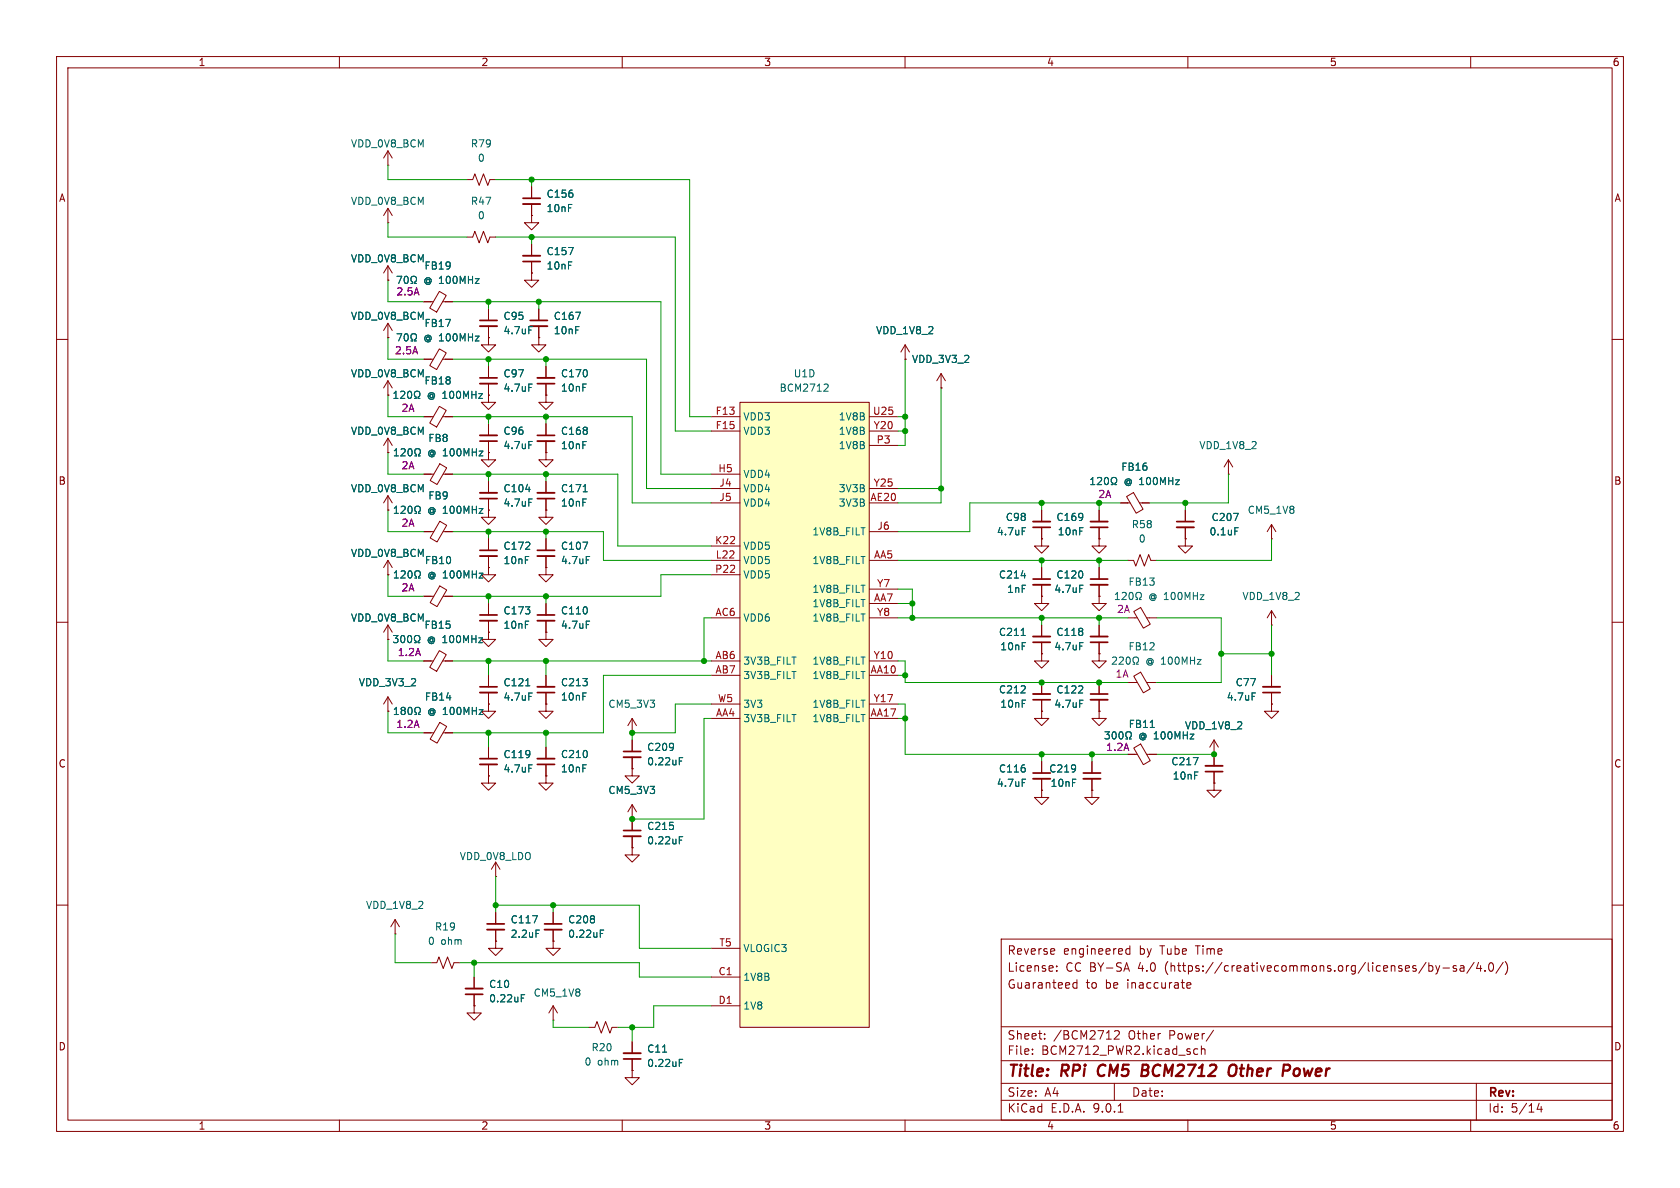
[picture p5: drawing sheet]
<svg xmlns="http://www.w3.org/2000/svg" width="297mm" height="210mm" viewBox="0 0 297 210" stroke-linecap="round" stroke-linejoin="round" font-family="sans-serif">
<g fill="none" stroke="#840000" stroke-width=".18">
<path d="M10 10h277v190h-277zM12 12h273v186h-273zM60 10v2M110 10v2M160 10v2M210 10v2M260 10v2M95.2 59.7v1.3h1.3l-1.3 1.2-1.2-1.2h1.2M95.2 59.7h.1M10 60h2M68.6 69.9h.1M68.6 67.3l-.8 1.3"/>
<path d="M68.6 67.3l.7 1.3M68.6 67.3v2.6M74.9 63.5h1.7M77.7 61.7l1.2 .7-1.7 2.9-1.2-.7zM78.3 63.5h1.7M96.5 69.9v1.2h1.3l-1.3 1.3-1.3-1.3h1.3M96.5 69.9h.1M96.5 64.8v2M96.5 67.8v2.1M96.5 74.9v2.1M96.5 78v2M285 60h2"/>
<path d="M96.5 80v1.3h1.3l-1.3 1.3-1.3-1.3h1.3M96.5 80h.1M96.5 90.2v1.2h1.3l-1.3 1.3-1.3-1.3h1.3M96.5 90.2h.1M96.5 85.1v2M96.5 88.1v2.1M10 110h2M96.5 119.4v2M285 110h2M96.5 124.5v1.2h1.3l-1.3 1.3-1.3-1.3h1.3M96.5 124.5h.1M96.5 122.4v2.1"/>
<path d="M96.5 132.1v2M96.5 135.1v2.1M10 160h2M177 166h108v32h-108zM186.4 167.8l.1 .3-.8 .1M186.8 171.6v.1M186.8 170.8v.1M190.4 173.2v1.5M190.4 173.8l-.4-.1-.3 .3v.4l.1 .2h.6M199.2 170.2l.5 1.5M199.7 167.2v1.5M199.7 167.8l-.4-.1-.3 .3v.4l.2 .2h.5"/>
<path d="M209.8 174.2l.7-.1v-.3l-.5-.1-.2 .2 .1 .7h.6M252.6 170.2v1.5M252.6 170.8l.4-.1 .3 .3v.4l-.1 .2h-.6M253.8 170.7l.4 1M254.2 171.7l-.2 .4-.2 .1M254.5 170.7l-.3 1M255.1 171.1h1.1M257.5 170.8l-.4-.1-.2 .2 .1 .2 .5 .2v.3h-.6M258.2 170.8h.5l.1 .9M258.8 171.1h-.5a.29 .29 0 0 0-.2 .3 .29 .29 0 0 0 .2 .3l.5-.1M260.6 170.1l-1.3 2M261.4 170.1l-.4 1.1h1"/>
<path d="M261.7 170.7v1M262.5 171.6v.1M263.3 170.3l.2-.1a.81 .81 0 0 1 .6 .6 .81 .81 0 0 1-.3 .8l-.1 .1a.81 .81 0 0 1-.4-1.4zM265.7 170.1l-1.2 2M266.1 170a1.72 1.72 0 0 1 0 2.3M285 160h2M60 198v2M104.1 181.6h1.1l.3-1 .8 2 .8-2 .7 2 .4-1h1M110 198v2M160 198v2M177 194.5h108M177 191.5h108"/>
<path d="M177 187.5h108M177 181.5h108M182.5 186.3v.1M182.5 185.5v.1M184.7 183.6v.1M184.7 182.8v.1M197 191.5v3M197 182.3l.6-.1 .2 .1 .1 .3-.9 1.1h.9M197.7 196.6h.8M210 198v2M211 186.1l.3 .3 .4-.1M211.7 185.5l-.4-.1-.3 .3"/>
<path d="M212.4 185.5l.2-.1 .4 .1v.9M212.4 184.9v1.5M214.5 182.1l-1.3 2M260 198v2M261 191.5v6.5M272.1 195l-.4 1.1h1M272.5 195.6v1"/>
</g>
<path d="M194.4 188.5a1.27 1.27 0 0 0 0 1.6M201.9 189.2h.7M202.6 189.2l.2 .1M202.7 188.2h-.7l-.2 2 .9-.1M202.8 189.1l-.2 .1M217.4 188.5a.69 .69 0 0 1 1.2 0 1.47 1.47 0 0 1-.6 1.7l-.6-.1a1.5 1.5 0 0 1 0-1.6zM229.5 188.9a.62 .62 0 0 0-.7 .4v.7l.2 .2h.3" fill="none" stroke="#840000" stroke-width=".4"/>
<path d="M70.2 59h.8l-.5 1.3M71.6 59.1l.1-.1a.68 .68 0 0 1 .5 .6 .68 .68 0 0 1-.5 .7l-.1-.2-.2-.3zM72.7 60.3h.3v-.3a.54 .54 0 0 1-.3-.7 .54 .54 0 0 1 .7-.2 .58 .58 0 0 1-.1 .9v.3h.3M103.1 86.9h.7" fill="none" stroke="#006464" stroke-width=".18"/>
<path d="M95 77h3M95 67.8h3M95 88.1h3M95 122.4h3M95 135.1h3" fill="none" stroke="#840000" stroke-width=".3"/>
<path d="M95 78h3M95 66.8h3M95 87.1h3M95 121.4h3M95 134.1h3" fill="none" stroke="#840000" stroke-width=".33"/>
<path d="M130.8 71.1h22.9v110.5h-22.9z" fill="#ffffc2"/>
<g fill="none" stroke="#840000" stroke-width=".18">
<path d="M68.6 39.4h.1M68.6 29.2h.1M68.6 26.7v2.5M68.6 36.8v2.6M68.6 36.8l-.8 1.3M68.6 36.8l.7 1.3M68.6 26.7l-.8 1.2M68.6 26.7l.7 1.2M82.5 31.8h1.1l.3-1.1 .8 2.1 .8-2.1 .7 2.1 .4-1h1M94 38.1v1.3h1.2l-1.2 1.2-1.3-1.2h1.3M94 38.1h.1M94 33v2.1"/>
<path d="M94 36.1v2M68.6 49.5h.1M68.6 59.7h.1M68.6 47l-.8 1.3M68.6 47l.7 1.3M68.6 47v2.5M68.6 57.2v2.5M68.6 57.2l-.8 1.2M68.6 57.2l.7 1.2M74.9 53.3h1.7M77.7 51.5l1.2 .7-1.7 3-1.2-.7zM78.3 53.3h1.7"/>
<path d="M82.5 41.9h1.1l.3-1 .8 2 .8-2 .7 2 .4-1h1M86.4 59.7v1.3h1.2l-1.2 1.2-1.3-1.2h1.3M86.4 59.7h.1M86.4 54.6v2M86.4 57.7v2M94 48.3v1.2h1.2l-1.2 1.3-1.3-1.3h1.3M94 48.3h.1M94 43.2v2M94 46.2v2.1M95.2 59.7h.1M95.2 54.6v2M95.2 57.7v2"/>
<path d="M68.6 69.9h.1M68.6 77.5v2.5M68.6 77.5l-.8 1.2M68.6 77.5l.7 1.2M74.9 73.7h1.7M74.9 63.5h1.3M77.7 71.8l1.2 .7-1.7 3-1.2-.7zM78.3 73.7h1.7M78.7 63.5h1.3M86.4 69.9v1.2h1.2l-1.2 1.3-1.3-1.3h1.3M86.4 69.9h.1M86.4 64.8v2"/>
<path d="M86.4 67.8v2.1M86.4 74.9v2.1M86.4 78v2M96.5 69.9h.1M96.5 64.8v2M96.5 67.8v2.1M96.5 74.9v2.1M96.5 78v2M125.7 73.7h5.1M125.7 76.2h5.1M130.8 71.1h22.9v110.5h-22.9zM153.7 73.7h5"/>
<path d="M153.7 76.2h5M153.7 78.7h5M160 63.5h.1M160 61l-.7 1.2M160 61l.8 1.2M160 61v2.5M166.4 68.6h.1M166.4 66l-.8 1.3M166.4 66l.7 1.3M166.4 66v2.6M68.6 90.2h.1M68.6 80h.1"/>
<path d="M68.6 87.6v2.6M68.6 99.1v2.5M68.6 99.1l-.8 1.2M68.6 99.1l.7 1.2M68.6 87.6l-.8 1.3M68.6 87.6l.7 1.3M74.9 83.8h1.8M74.9 94h1.8M77.7 92.2l1.3 .7-1.7 2.9-1.3-.7zM77.7 82l1.3 .7-1.7 2.9-1.3-.7zM78.4 83.8h1.6M78.4 94h1.6"/>
<path d="M86.4 90.2v1.2h1.2l-1.2 1.3-1.3-1.3h1.3M86.4 90.2h.1M86.4 80v1.3h1.2l-1.2 1.3-1.3-1.3h1.3M86.4 80h.1M86.4 85.1v2M86.4 88.1v2.1M86.4 95.3v2M86.4 98.3v2M96.5 80h.1M96.5 90.2h.1M96.5 85.1v2M96.5 88.1v2.1"/>
<path d="M96.5 95.3v2M96.5 98.3v2M125.7 83.8h5.1M125.7 86.4h5.1M125.7 88.9h5.1M125.7 96.5h5.1M125.7 99.1h5.1M153.7 86.4h5M153.7 88.9h5M153.7 99.1h5M153.7 94h5M184.1 95.3v1.2h-1.2l1.2 1.3 1.3-1.3h-1.3"/>
<path d="M184.1 95.3h.1M184.1 90.2v2M184.1 93.2v2.1M194.3 95.3v1.2h-1.3l1.3 1.3 1.3-1.3h-1.3M194.3 95.3h.1M194.3 90.2v2M194.3 93.2v2.1M198.1 88.9h1.7M199.2 87.8l1.2-.7 1.7 2.9-1.2 .7zM199.4 99.1h1l.4 1 .7-2.1 .8 2.1 .8-2.1 .4 1.1h1M201.4 88.9h1.8M209.5 95.3v1.2h-1.2l1.2 1.3 1.3-1.3h-1.3"/>
<path d="M209.5 95.3h.1M209.5 90.2v2M209.5 93.2v2.1M217.2 83.8h.1M217.2 81.3l.7 1.3M217.2 81.3l-.8 1.3M217.2 81.3v2.5M224.8 95.3h.1M224.8 92.7l.8 1.3M224.8 92.7l-.8 1.3M224.8 92.7v2.6M68.6 101.6h.1"/>
<path d="M68.6 113h.1M68.6 110.5v2.5M68.6 110.5l-.8 1.3M68.6 110.5l.7 1.3M74.9 116.8h1.7M74.9 105.4h1.8M77.7 115l1.2 .7-1.7 3-1.2-.7zM77.7 103.6l1.3 .7-1.7 2.9-1.3-.7zM78.3 116.8h1.7M78.4 105.4h1.6M86.4 100.3v1.3h1.2l-1.2 1.3-1.3-1.3h1.3M86.4 100.3h.1"/>
<path d="M86.4 111.8v1.2h1.2l-1.2 1.3-1.3-1.3h1.3M86.4 111.8h.1M86.4 106.7v2M86.4 109.7v2.1M86.4 119.4v2M96.5 111.8v1.2h1.3l-1.3 1.3-1.3-1.3h1.3M96.5 111.8h.1M96.5 100.3v1.3h1.3l-1.3 1.3-1.3-1.3h1.3M96.5 100.3h.1M96.5 106.7v2M96.5 109.7v2.1M96.5 119.4v2"/>
<path d="M125.7 101.6h5.1M125.7 109.2h5.1M125.7 116.8h5.1M125.7 119.4h5.1M153.7 109.2h5M153.7 116.8h5M153.7 119.4h5M153.7 104.1h5M153.7 106.7h5M184.1 115.6v1.2h-1.2l1.2 1.3 1.3-1.3h-1.3M184.1 115.6h.1M184.1 105.4v1.3h-1.2l1.2 1.3 1.3-1.3h-1.3"/>
<path d="M184.1 105.4h.1M184.1 100.3v2.1M184.1 103.4v2M184.1 110.5v2M184.1 113.5v2.1M194.3 105.4v1.3h-1.3l1.3 1.3 1.3-1.3h-1.3M194.3 105.4h.1M194.3 115.6v1.2h-1.3l1.3 1.3 1.3-1.3h-1.3M194.3 115.6h.1M194.3 100.3v2.1M194.3 103.4v2M194.3 110.5v2"/>
<path d="M194.3 113.5v2.1M199.4 109.2h1.6M200.4 108.1l1.3-.7 1.7 2.9-1.3 .7zM200.4 119.5l1.3-.7 1.7 3-1.3 .7zM202.7 109.2h1.8M224.8 110.5h.1M224.8 108v2.5M224.8 119.4v2M224.8 108l.8 1.2M224.8 108l-.8 1.2M68.6 125.7h.1M68.6 123.2v2.5"/>
<path d="M68.6 123.2l-.8 1.3M68.6 123.2l.7 1.3M74.9 129.5h1.8M77.7 127.7l1.3 .7-1.7 3-1.3-.7zM78.4 129.5h1.6M86.4 137.2v1.2h1.2l-1.2 1.3-1.3-1.3h1.3M86.4 137.2h.1M86.4 124.5v1.2h1.2l-1.2 1.3-1.3-1.3h1.3M86.4 124.5h.1M86.4 122.4v2.1M86.4 132.1v2M86.4 135.1v2.1"/>
<path d="M96.5 137.2v1.2h1.3l-1.3 1.3-1.3-1.3h1.3M96.5 137.2h.1M96.5 124.5h.1M96.5 122.4v2.1M96.5 132.1v2M96.5 135.1v2.1M111.8 129.5h.1M111.8 135.9v1.3h1.2l-1.2 1.2-1.3-1.2h1.3M111.8 135.9h.1M111.8 127l-.8 1.3M111.8 127l.7 1.3M111.8 127v2.5"/>
<path d="M111.8 130.8v2M111.8 133.9v2M125.7 124.5h5.1M125.7 127h5.1M153.7 124.5h5M153.7 127h5M184.1 125.7v1.3h-1.2l1.2 1.3 1.3-1.3h-1.3M184.1 125.7h.1M184.1 139.7v1.3h-1.2l1.2 1.2 1.3-1.2h-1.3M184.1 139.7h.1M184.1 120.7v2M184.1 123.7v2"/>
<path d="M184.1 134.6v2.1M184.1 137.7v2M193 139.7v1.3h-1.2l1.2 1.2 1.3-1.2h-1.3M193 139.7h.1M193 134.6v2.1M193 137.7v2M194.3 125.7v1.3h-1.3l1.3 1.3 1.3-1.3h-1.3M194.3 125.7h.1M194.3 120.7v2M194.3 123.7v2M199.4 120.7h1.6M199.4 133.4h1.6"/>
<path d="M200.4 132.2l1.3-.7 1.7 3-1.3 .7zM202.7 120.7h1.8M202.7 133.4h1.8M214.6 138.4v1.3h-1.2l1.2 1.3 1.3-1.3h-1.3M214.6 138.4h.1M214.6 133.4h.1M214.6 130.8v4.6M214.6 136.4v2M214.6 130.8l.8 1.3M214.6 130.8l-.7 1.3M224.8 124.5v1.2h-1.3l1.3 1.3 1.3-1.3h-1.3M224.8 124.5h.1"/>
<path d="M224.8 122.4v2.1M87.6 154.9h.1M87.6 152.4l-.7 1.3M87.6 152.4l.8 1.3M87.6 152.4v2.5M111.8 144.8h.1M111.8 149.9v1.2h1.2l-1.2 1.3-1.3-1.3h1.3M111.8 149.9h.1M111.8 142.2v4.6M111.8 147.8v2.1M111.8 142.2l-.8 1.3M111.8 142.2l.7 1.3"/>
<path d="M69.8 165.1h.1M69.8 162.6l-.7 1.2M69.8 162.6l.8 1.2M69.8 162.6v2.5M76.2 170.2h1l.4-1 .8 2 .7-2 .8 2 .4-1h1M83.8 177.8v1.3h1.3l-1.3 1.2-1.3-1.2h1.3M83.8 177.8h.1M83.8 172.7v2.1M83.8 175.8v2M87.6 166.4v1.2h1.3l-1.3 1.3-1.2-1.3h1.2M87.6 166.4h.1M87.6 161.3v2"/>
<path d="M87.6 164.3v2.1M97.8 166.4v1.2h1.3l-1.3 1.3-1.3-1.3h1.3M97.8 166.4h.1M97.8 161.3v2M97.8 164.3v2.1M97.8 177.8v2.5M97.8 177.8l-.8 1.3M97.8 177.8l.8 1.3M125.7 167.6h5.1M125.7 172.7h5.1M125.7 177.8h5.1M97.8 180.3h.1"/>
<path d="M111.8 189.2v1.3h1.2l-1.2 1.3-1.3-1.3h1.3M111.8 189.2h.1M111.8 184.2v2M111.8 187.2v2"/>
</g>
<g fill="none" stroke="#006464" stroke-width=".18">
<path d="M70.2 48.8h.8l-.5 1.3M70.2 59h.8l-.5 1.3M71.6 49l.1-.2a.68 .68 0 0 1 .5 .7 .68 .68 0 0 1-.5 .6l-.1-.1-.2-.4zM71.6 59.1l.1-.1a.68 .68 0 0 1 .5 .6 .68 .68 0 0 1-.5 .7l-.1-.2-.2-.3zM72.7 50.1h.3v-.2a.54 .54 0 0 1-.3-.8 .54 .54 0 0 1 .7-.2 .58 .58 0 0 1-.1 1v.2h.3M93.5 57.7h.6M100.5 43.8h.8l-.5 1.2M101.8 55.2h.8l-.5 1.3M69.6 70.4h.8M69.6 69.5l.4-.3v1.2M69.7 79.7l.4-.4v1.3M70.8 69.3l.5-.1 .3 .3-.8 .9h.8"/>
<path d="M70.9 79.4l.5-.1 .2 .4-.7 .9h.7M72.2 69.3l.2-.1a.68 .68 0 0 1 .4 .6 .68 .68 0 0 1-.4 .6l-.2-.1-.2-.4zM72.2 79.4l.2-.1a.68 .68 0 0 1 .5 .7 .68 .68 0 0 1-.5 .6l-.2-.1-.1-.4zM72.7 60.3h.3v-.3a.54 .54 0 0 1-.3-.7 .54 .54 0 0 1 .7-.2 .58 .58 0 0 1-.1 .9v.3h.3M73.3 70.4h.3v-.2a.54 .54 0 0 1-.3-.8 .54 .54 0 0 1 .7-.2 .58 .58 0 0 1-.1 1v.2h.3M93.5 67.9h.6M93.5 78h.6M145.9 67.9l.4 .1 .1 .3-.8 .9h.8M69.7 90.7h.7M69.7 89.8l.4-.3v1.2M69.7 80.6h.7M70.9 89.6l.5-.1 .2 .3-.7 .9h.7"/>
<path d="M72.2 89.6l.2-.1a.68 .68 0 0 1 .5 .6 .68 .68 0 0 1-.5 .6l-.2-.1-.1-.3zM73.3 80.6h.3v-.3a.54 .54 0 0 1-.2-.7 .54 .54 0 0 1 .7-.2 .58 .58 0 0 1-.1 .9v.3h.3M73.3 90.7h.3v-.2a.54 .54 0 0 1-.2-.7 .54 .54 0 0 1 .7-.3 .58 .58 0 0 1-.1 1v.2h.3M92.9 86.5h.8M93.5 88.2h.6M103 95.8h.9l-.6 1.3M103.1 86.9h.7M103.6 98.4h.7M180.7 93.3h.6M192.8 85.7h.7M192.8 84.8l.4-.4v1.3M194 84.5l.5-.1 .3 .4-.8 .9h.8"/>
<path d="M195.4 84.5l.1-.1a.68 .68 0 0 1 .5 .6 .68 .68 0 0 1-.5 .7 .84 .84 0 0 1-.1-1.2zM196.4 85.7h.4v-.3a.54 .54 0 0 1-.3-.7 .54 .54 0 0 1 .7-.2 .58 .58 0 0 1-.1 .9v.3h.3M218.1 90.7h.8l-.5 1.3M218.3 93.3h.6M69.6 112.3h.8l-.5 .5 .4 .1v.6l-.2 .1-.5-.1M69.7 101.3l.4-.4v1.3M69.7 102.2h.7M70.9 101l.5-.1 .2 .4-.7 .9h.7M71 112.5l.1-.2a.68 .68 0 0 1 .5 .7 .68 .68 0 0 1-.5 .6l-.1-.1-.2-.4zM72.2 112.5l.2-.2a.68 .68 0 0 1 .4 .7 .68 .68 0 0 1-.4 .6l-.2-.1-.2-.4zM72.2 101l.2-.1a.68 .68 0 0 1 .5 .6 .68 .68 0 0 1-.5 .7l-.2-.1-.1-.4zM73.3 113.6h.3v-.2a.54 .54 0 0 1-.3-.8 .54 .54 0 0 1 .7-.2 .58 .58 0 0 1-.1 1v.2h.3"/>
<path d="M73.3 102.2h.3v-.3a.54 .54 0 0 1-.2-.7 .54 .54 0 0 1 .7-.2 .58 .58 0 0 1-.1 .9v.3h.3M103.6 109.8h.7M180.5 112.3h.8M180.5 101.8h.8M190.9 103.5h.6M190.9 113.6h.6M196.7 116.3l.5-.2 .2 .4-.8 .9h.8M197.2 106h.7M197.2 105.1l.3-.4v1.3M197.9 116.3l.5-.2 .2 .4-.8 .9h.8M198.4 104.8l.5-.1 .2 .4-.8 .9h.8M199.3 116.2l.1-.1a.68 .68 0 0 1 .4 .7 .68 .68 0 0 1-.4 .6 .84 .84 0 0 1-.1-1.2z"/>
<path d="M199.8 104.8l.1-.1a.68 .68 0 0 1 .4 .7 .68 .68 0 0 1-.4 .6 .84 .84 0 0 1-.1-1.2zM200.3 117.4h.3v-.2a.54 .54 0 0 1-.3-.8 .54 .54 0 0 1 .8-.2 .58 .58 0 0 1-.1 1v.2h.3M200.8 106h.3v-.3a.54 .54 0 0 1-.3-.7 .54 .54 0 0 1 .8-.2 .58 .58 0 0 1-.1 .9v.3h.3M69.7 125.4l.4-.4v1.3M69.7 126.3h.7M71.2 125.6l-.3-.3 .3-.3h.2l.2 .3-.2 .3M71.2 125.6l-.3 .2 .1 .4 .2 .1 .3-.1 .1-.1v-.3l-.2-.2M71.2 125.6h.2M72.2 125.2l.2-.2a.68 .68 0 0 1 .5 .7 .68 .68 0 0 1-.5 .6l-.2-.1-.1-.4zM73.3 126.3h.3v-.2a.54 .54 0 0 1-.2-.8 .54 .54 0 0 1 .7-.2 .58 .58 0 0 1-.1 1v.2h.3M92.9 121.2h.8M93.5 135.2h.6"/>
<path d="M93.5 122.5h.6M120.1 134.5h.4M120.1 133.9h.6M180.7 137.7h.6M190.9 123.8h.6M195.3 129.4h.8l-.4 .4 .4 .2v.5l-.2 .1-.6-.1M196.7 129.5l.2-.1a.68 .68 0 0 1 .5 .6 .68 .68 0 0 1-.5 .6l-.2-.1-.1-.4zM198 129.4h.1a.68 .68 0 0 1 .5 .6 .68 .68 0 0 1-.5 .6 .84 .84 0 0 1-.1-1.2zM199.2 129.4a.58 .58 0 0 0 .1 1v.2h-.3M199.8 129.4a.58 .58 0 0 1-.1 1v.2h.3M203.4 128.6h.7M211 133.9h.8l-.5 1.3"/>
<path d="M221.4 122.5h.6M120.1 148.5h.4M120.1 147.9h.6M92.2 176.4h.4M92.2 175.8h.6M94.2 161.9h.8l-.5 1.2M94.8 164.4h.6M106.1 165h.4M106.1 164.4h.6M117.1 186h.8M120.1 187.9h.4M120.1 187.3h.6"/>
</g>
<g fill="none" stroke="#840000" stroke-width=".3">
<path d="M92.5 35.1h3M84.8 56.6h3.1M92.5 46.2h3M93.7 56.6h3.1M84.8 66.8h3.1M84.8 78h3.1M84.8 97.3h3.1M84.8 88.1h3.1M95 97.3h3M182.6 93.2h3.1M192.8 93.2h3M208 92.2h3.1"/>
<path d="M84.8 108.7h3.1M95 108.7h3M182.6 102.4h3.1M182.6 113.5h3.1M192.8 102.4h3M192.8 113.5h3M84.8 134.1h3.1M84.8 121.4h3.1M110.2 132.8h3.1M182.6 123.7h3.1M182.6 136.7h3.1M191.5 136.7h3.1"/>
<path d="M192.8 122.7h3M213.1 136.4h3.1M223.3 122.4h3M110.2 146.8h3.1M82.3 175.8h3M86.1 163.3h3.1M96.3 163.3h3M110.2 187.2h3.1"/>
</g>
<g fill="none" stroke="#840000" stroke-width=".33">
<path d="M92.5 36.1h3M84.8 57.7h3.1M92.5 45.2h3M93.7 57.7h3.1M84.8 67.8h3.1M84.8 77h3.1M84.8 98.3h3.1M84.8 87.1h3.1M95 98.3h3M182.6 92.2h3.1M192.8 92.2h3M208 93.2h3.1"/>
<path d="M84.8 109.7h3.1M95 109.7h3M182.6 103.4h3.1M182.6 112.5h3.1M192.8 103.4h3M192.8 112.5h3M84.8 135.1h3.1M84.8 122.4h3.1M110.2 133.9h3.1M182.6 122.7h3.1M182.6 137.7h3.1M191.5 137.7h3.1"/>
<path d="M192.8 123.7h3M213.1 135.4h3.1M223.3 121.4h3M110.2 147.8h3.1M82.3 174.8h3M86.1 164.3h3.1M96.3 164.3h3M110.2 186.2h3.1"/>
</g>
<g fill="none" stroke="#009600" stroke-width=".18">
<path d="M68.6 29.2v2.6h13.9M68.6 39.4v2.5h13.9M87.6 31.8h34.3v41.9h3.8M94 31.8v1.2M68.6 49.5v3.8h6.3M68.6 59.7v3.8h6.3M80 53.3h36.8v30.5h8.9M86.4 53.3v1.3M87.6 41.9h31.8v34.3h6.3M94 41.9v1.3M95.2 53.3v1.3M68.6 69.9v3.8h6.3"/>
<path d="M80 73.7h31.8v15.2h13.9M80 63.5h34.3v22.9h11.4M86.4 63.5v1.3M86.4 73.7v1.2M96.5 63.5v1.3M96.5 73.7v1.2M158.7 73.7h1.3M158.7 76.2h1.3M160 63.5v15.2h-1.3M166.4 68.6v20.3h-7.7M68.6 80v3.8h6.3M68.6 90.2v3.8h6.3"/>
<path d="M80 83.8h29.2v12.7h16.5M80 94h26.7v5.1h19M86.4 83.8v1.3M86.4 94v1.3M96.5 83.8v1.3M96.5 94v1.3M158.7 86.4h7.7M158.7 99.1h40.7M184.1 88.9v1.3M184.1 99.1v1.2M194.3 88.9v1.3M194.3 99.1v1.2"/>
<path d="M198.1 88.9h-26.7v5.1h-12.7M209.5 88.9v1.3M217.2 83.8v5.1h-14M224.8 95.3v3.8h-20.3M68.6 101.6v3.8h6.3M68.6 113v3.8h6.3M80 116.8h45.7M86.4 105.4v1.3M86.4 116.8v2.6M96.5 105.4v1.3M96.5 116.8v2.6M125.7 101.6h-8.9v3.8h-36.8"/>
<path d="M125.7 119.4h-19v10.1h-26.7M125.7 109.2h-1.2v7.6M158.7 116.8h1.3v3.9h39.4M158.7 109.2h40.7M158.7 119.4h1.3M158.7 104.1h2.6v5.1M158.7 106.7h2.6M184.1 109.2v1.3M194.3 109.2v1.3M204.5 109.2h11.4v11.5h-11.4M215.9 115.6h8.9M224.8 110.5v8.9"/>
<path d="M68.6 125.7v3.8h6.3M86.4 129.5v2.6M96.5 129.5v2.6M125.7 124.5h-6.3v5h-7.6v1.3M125.7 127h-1.2v17.8h-12.7M158.7 124.5h1.3v8.9h39.4M158.7 127h1.3M184.1 133.4v1.2M193 133.4v1.2M204.5 133.4h10.1M87.6 154.9v6.4M69.8 165.1v5.1h6.4"/>
<path d="M81.3 170.2h31.7v2.5h12.7M83.8 170.2v2.5M87.6 160h25.4v7.6h12.7M97.8 160v1.3M125.7 177.8h-10.1v3.8h-6.4M97.8 180.3v1.3h6.3M111.8 181.6v2.6"/>
</g>
<g fill="#009600" stroke="#009600" stroke-width=".18">
<circle cx="86.4" cy="53.3" r=".46"/>
<circle cx="95.2" cy="53.3" r=".46"/>
<circle cx="96.5" cy="63.5" r=".46"/>
<circle cx="96.5" cy="73.7" r=".46"/>
<circle cx="97.8" cy="160" r=".46"/>
<circle cx="111.8" cy="181.6" r=".46"/>
<circle cx="111.8" cy="144.8" r=".46"/>
<circle cx="87.6" cy="160" r=".46"/>
<circle cx="83.8" cy="170.2" r=".46"/>
<circle cx="96.5" cy="116.8" r=".46"/>
<circle cx="96.5" cy="129.5" r=".46"/>
<circle cx="124.5" cy="116.8" r=".46"/>
<circle cx="111.8" cy="129.5" r=".46"/>
<circle cx="86.4" cy="129.5" r=".46"/>
<circle cx="96.5" cy="105.4" r=".46"/>
<circle cx="96.5" cy="94" r=".46"/>
<circle cx="96.5" cy="83.8" r=".46"/>
<circle cx="94" cy="41.9" r=".46"/>
<circle cx="86.4" cy="73.7" r=".46"/>
<circle cx="86.4" cy="63.5" r=".46"/>
<circle cx="94" cy="31.8" r=".46"/>
<circle cx="86.4" cy="83.8" r=".46"/>
<circle cx="86.4" cy="94" r=".46"/>
<circle cx="86.4" cy="105.4" r=".46"/>
<circle cx="86.4" cy="116.8" r=".46"/>
<circle cx="184.1" cy="88.9" r=".46"/>
<circle cx="166.4" cy="86.4" r=".46"/>
<circle cx="160" cy="73.7" r=".46"/>
<circle cx="160" cy="76.2" r=".46"/>
<circle cx="184.1" cy="99.1" r=".46"/>
<circle cx="194.3" cy="88.9" r=".46"/>
<circle cx="209.5" cy="88.9" r=".46"/>
<circle cx="194.3" cy="109.2" r=".46"/>
<circle cx="194.3" cy="99.1" r=".46"/>
<circle cx="161.3" cy="106.7" r=".46"/>
<circle cx="161.3" cy="109.2" r=".46"/>
<circle cx="184.1" cy="120.7" r=".46"/>
<circle cx="160" cy="119.4" r=".46"/>
<circle cx="160" cy="127" r=".46"/>
<circle cx="184.1" cy="109.2" r=".46"/>
<circle cx="214.6" cy="133.4" r=".46"/>
<circle cx="194.3" cy="120.7" r=".46"/>
<circle cx="184.1" cy="133.4" r=".46"/>
<circle cx="193" cy="133.4" r=".46"/>
<circle cx="215.9" cy="115.6" r=".46"/>
<circle cx="224.8" cy="115.6" r=".46"/>
</g>
<g font-size="2.8" fill="#840000">
<text x="178" y="190.9">Title:</text>
<text x="187.7" y="190.9">RPi</text>
<text x="194.9" y="190.9">CM5</text>
<text x="203.4" y="190.9">BCM2712</text>
<text x="219.7" y="190.9">Other</text>
<text x="230" y="190.9">Power</text>
</g>
<g font-size="2.1" fill="#840000">
<text x="178" y="172">License:</text>
<text x="178" y="169">Reverse</text>
<text x="187.9" y="169">engineered</text>
<text x="188.4" y="172">CC BY-SA</text>
<text x="201.3" y="172">4.0</text>
<text x="201.5" y="169">by</text>
<text x="205.3" y="169">Tube</text>
<text x="206.2" y="172">(https://creativecommons.org/licenses/by-sa/4.0/)</text>
<text x="211.7" y="169">Time</text>
<text x="178" y="175">Guaranteed</text>
<text x="191.9" y="175">to</text>
<text x="195.5" y="175">be</text>
<text x="199.4" y="175">inaccurate</text>
<text x="178" y="184">Sheet:</text>
<text x="186.2" y="184">/BCM2712</text>
<text x="199.5" y="184">Other</text>
<text x="206.8" y="184">Power/</text>
<text x="178" y="186.7">File:</text>
<text x="184.1" y="186.7">BCM2712_PWR2.kicad_sch</text>
<text x="178" y="196.9">KiCad</text>
<text x="178" y="194.1">Size:</text>
<text x="184.7" y="194.1">A4</text>
<text x="185.7" y="196.9">E.D.A.</text>
<text x="193.3" y="196.9">9.0.1</text>
<text x="200" y="194.1">Date:</text>
<text x="263" y="194.3">Rev:</text>
<text x="263" y="196.9">Id:</text>
<text x="267.1" y="196.9">5/14</text>
</g>
<g font-size="1.8" fill="#840000">
<text x="35" y="11.9">1</text>
<text x="85" y="11.9">2</text>
<text x="135" y="11.9">3</text>
<text x="185" y="11.9">4</text>
<text x="235" y="11.9">5</text>
<text x="285" y="11.9">6</text>
<text x="10.3" y="35.9">A</text>
<text x="285.3" y="35.9">A</text>
<text x="10.3" y="85.9">B</text>
<text x="285.3" y="85.9">B</text>
<text x="10.3" y="135.9">C</text>
<text x="285.3" y="135.9">C</text>
<text x="10.3" y="185.9">D</text>
<text x="285.3" y="185.9">D</text>
<text x="35" y="199.9">1</text>
<text x="85" y="199.9">2</text>
<text x="135" y="199.9">3</text>
<text x="185" y="199.9">4</text>
<text x="235" y="199.9">5</text>
<text x="285" y="199.9">6</text>
</g>
<g font-size="1.8" fill="#006464">
<text x="61.9" y="26.3">VDD_0V8_BCM</text>
<text x="83.1" y="26.3">R79</text>
<text x="84.4" y="28.8">0</text>
<text x="96.5" y="35.2">C156</text>
<text x="61.9" y="36.4">VDD_0V8_BCM</text>
<text x="83.1" y="36.4">R47</text>
<text x="84.4" y="39">0</text>
<text x="96.5" y="37.7">10nF</text>
<text x="61.9" y="46.6">VDD_0V8_BCM</text>
<text x="74.9" y="47.9">FB19</text>
<text x="96.5" y="45.3">C157</text>
<text x="96.5" y="47.8">10nF</text>
<text x="74.9" y="50.4">@ 100MHz</text>
<text x="61.9" y="56.7">VDD_0V8_BCM</text>
<text x="74.9" y="58">FB17</text>
<text x="88.9" y="56.7">C95</text>
<text x="88.9" y="59.3">4.7uF</text>
<text x="97.8" y="56.7">C167</text>
<text x="97.8" y="59.3">10nF</text>
<text x="154.8" y="59.3">VDD_1V8_2</text>
<text x="74.9" y="60.6">@ 100MHz</text>
<text x="161.1" y="64.4">VDD_3V3_2</text>
<text x="61.9" y="66.9">VDD_0V8_BCM</text>
<text x="74.9" y="68.2">FB18</text>
<text x="75.5" y="70.7">@ 100MHz</text>
<text x="88.9" y="66.9">C97</text>
<text x="88.9" y="69.4">4.7uF</text>
<text x="99.1" y="66.9">C170</text>
<text x="99.1" y="69.4">10nF</text>
<text x="137.7" y="69.4">BCM2712</text>
<text x="140.2" y="66.9">U1D</text>
<text x="61.9" y="77.1">VDD_0V8_BCM</text>
<text x="88.9" y="77.1">C96</text>
<text x="99.1" y="77.1">C168</text>
<text x="131.3" y="74.5">VDD3</text>
<text x="131.3" y="77.1">VDD3</text>
<text x="148.2" y="74.5">1V8B</text>
<text x="148.2" y="77.1">1V8B</text>
<text x="75.6" y="80.9">@ 100MHz</text>
<text x="75.6" y="78.3">FB8</text>
<text x="88.9" y="79.6">4.7uF</text>
<text x="99.1" y="79.6">10nF</text>
<text x="148.2" y="79.6">1V8B</text>
<text x="198.1" y="83.4">FB16</text>
<text x="211.9" y="79.6">VDD_1V8_2</text>
<text x="61.9" y="87.2">VDD_0V8_BCM</text>
<text x="75.6" y="88.5">FB9</text>
<text x="88.9" y="87.2">C104</text>
<text x="88.9" y="89.8">4.7uF</text>
<text x="99.1" y="87.2">C171</text>
<text x="99.1" y="89.8">10nF</text>
<text x="131.3" y="84.7">VDD4</text>
<text x="131.3" y="87.2">VDD4</text>
<text x="131.3" y="89.8">VDD4</text>
<text x="148.2" y="87.2">3V3B</text>
<text x="148.2" y="89.8">3V3B</text>
<text x="198.7" y="86">@ 100MHz</text>
<text x="75.6" y="91">@ 100MHz</text>
<text x="143.5" y="94.8">1V8B_FILT</text>
<text x="176.1" y="94.8">4.7uF</text>
<text x="177.7" y="92.3">C98</text>
<text x="186.7" y="92.3">C169</text>
<text x="186.9" y="94.8">10nF</text>
<text x="200" y="93.6">R58</text>
<text x="213.7" y="94.8">0.1uF</text>
<text x="214.1" y="92.3">C207</text>
<text x="220.5" y="91">CM5_1V8</text>
<text x="61.9" y="98.7">VDD_0V8_BCM</text>
<text x="75" y="99.9">FB10</text>
<text x="88.9" y="97.4">C172</text>
<text x="88.9" y="99.9">10nF</text>
<text x="99.1" y="97.4">C107</text>
<text x="99.1" y="99.9">4.7uF</text>
<text x="131.3" y="97.4">VDD5</text>
<text x="131.3" y="99.9">VDD5</text>
<text x="143.5" y="99.9">1V8B_FILT</text>
<text x="201.2" y="96.1">0</text>
<text x="75.6" y="102.5">@ 100MHz</text>
<text x="131.3" y="102.5">VDD5</text>
<text x="143.5" y="105">1V8B_FILT</text>
<text x="143.5" y="107.5">1V8B_FILT</text>
<text x="176.5" y="102.5">C214</text>
<text x="177.9" y="105">1nF</text>
<text x="186.3" y="105">4.7uF</text>
<text x="186.7" y="102.5">C120</text>
<text x="199.4" y="103.7">FB13</text>
<text x="203.1" y="106.3">@ 100MHz</text>
<text x="219.5" y="106.3">VDD_1V8_2</text>
<text x="61.9" y="110.1">VDD_0V8_BCM</text>
<text x="74.9" y="111.4">FB15</text>
<text x="75.5" y="113.9">@ 100MHz</text>
<text x="88.9" y="108.8">C173</text>
<text x="88.9" y="111.4">10nF</text>
<text x="99.1" y="108.8">C110</text>
<text x="99.1" y="111.4">4.7uF</text>
<text x="131.3" y="110.1">VDD6</text>
<text x="143.5" y="110.1">1V8B_FILT</text>
<text x="176.5" y="112.6">C211</text>
<text x="186.7" y="112.6">C118</text>
<text x="131.3" y="117.7">3V3B_FILT</text>
<text x="143.5" y="117.7">1V8B_FILT</text>
<text x="176.7" y="115.2">10nF</text>
<text x="186.3" y="115.2">4.7uF</text>
<text x="199.4" y="115.2">FB12</text>
<text x="202.6" y="117.7">@ 100MHz</text>
<text x="63.3" y="121.5">VDD_3V3_2</text>
<text x="75" y="124.1">FB14</text>
<text x="88.9" y="121.5">C121</text>
<text x="88.9" y="124.1">4.7uF</text>
<text x="99.1" y="121.5">C213</text>
<text x="99.1" y="124">10nF</text>
<text x="107.5" y="125.3">CM5_3V3</text>
<text x="131.3" y="120.2">3V3B_FILT</text>
<text x="131.3" y="125.3">3V3</text>
<text x="143.5" y="120.2">1V8B_FILT</text>
<text x="143.5" y="125.3">1V8B_FILT</text>
<text x="176.5" y="122.8">C212</text>
<text x="176.7" y="125.3">10nF</text>
<text x="186.3" y="125.3">4.7uF</text>
<text x="186.7" y="122.8">C122</text>
<text x="216.8" y="124">4.7uF</text>
<text x="218.3" y="121.5">C77</text>
<text x="75.6" y="126.6">@ 100MHz</text>
<text x="131.3" y="127.9">3V3B_FILT</text>
<text x="143.5" y="127.9">1V8B_FILT</text>
<text x="199.4" y="128.9">FB11</text>
<text x="201.3" y="130.9">@ 100MHz</text>
<text x="209.4" y="129.1">VDD_1V8_2</text>
<text x="88.9" y="134.2">C119</text>
<text x="88.9" y="136.8">4.7uF</text>
<text x="99.1" y="134.2">C210</text>
<text x="99.1" y="136.7">10nF</text>
<text x="114.3" y="132.9">C209</text>
<text x="114.3" y="135.5">0.22uF</text>
<text x="176.5" y="136.8">C116</text>
<text x="185.4" y="136.8">C219</text>
<text x="207" y="135.5">C217</text>
<text x="107.5" y="140.6">CM5_3V3</text>
<text x="176.1" y="139.3">4.7uF</text>
<text x="185.6" y="139.3">10nF</text>
<text x="207.2" y="138">10nF</text>
<text x="114.3" y="146.9">C215</text>
<text x="114.3" y="149.5">0.22uF</text>
<text x="81.2" y="152.2">VDD_0V8_LDO</text>
<text x="64.6" y="160.9">VDD_1V8_2</text>
<text x="75.6" y="167.2">0</text>
<text x="76.8" y="164.7">R19</text>
<text x="77.9" y="167.2">ohm</text>
<text x="90.2" y="163.4">C117</text>
<text x="90.2" y="166">2.2uF</text>
<text x="100.3" y="163.4">C208</text>
<text x="100.3" y="166">0.22uF</text>
<text x="131.3" y="168.5">VLOGIC3</text>
<text x="131.3" y="173.6">1V8B</text>
<text x="86.4" y="177.4">0.22uF</text>
<text x="86.4" y="174.8">C10</text>
<text x="94.2" y="176.4">CM5_1V8</text>
<text x="131.3" y="178.7">1V8</text>
<text x="103.2" y="188.6">0</text>
<text x="104.5" y="186">R20</text>
<text x="105.6" y="188.6">ohm</text>
<text x="114.3" y="188.8">0.22uF</text>
<text x="114.3" y="186.3">C11</text>
</g>
<g font-size="1.8" fill="#840084">
<text x="70" y="52.4">2.5A</text>
<text x="69.7" y="62.8">2.5A</text>
<text x="70.9" y="73">2A</text>
<text x="70.9" y="83.2">2A</text>
<text x="194.1" y="88.2">2A</text>
<text x="70.9" y="93.3">2A</text>
<text x="70.9" y="104.7">2A</text>
<text x="197.4" y="108.6">2A</text>
<text x="70.2" y="116.2">1.2A</text>
<text x="197.1" y="120">1A</text>
<text x="70" y="128.9">1.2A</text>
<text x="195.5" y="132.9">1.2A</text>
</g>
<g font-size="1.8" fill="#a90000">
<text x="126.4" y="73.4">F13</text>
<text x="126.4" y="75.9">F15</text>
<text x="154.2" y="73.4">U25</text>
<text x="154.4" y="75.9">Y20</text>
<text x="126.9" y="83.6">H5</text>
<text x="154.9" y="78.5">P3</text>
<text x="127.1" y="86.1">J4</text>
<text x="127.1" y="88.6">J5</text>
<text x="153.8" y="88.6">AE20</text>
<text x="154.4" y="86.1">Y25</text>
<text x="155" y="93.7">J6</text>
<text x="126.3" y="96.3">K22</text>
<text x="126.3" y="101.3">P22</text>
<text x="126.4" y="98.8">L22</text>
<text x="154.4" y="98.8">AA5</text>
<text x="154.4" y="106.4">AA7</text>
<text x="155" y="103.9">Y7</text>
<text x="126.4" y="109">AC6</text>
<text x="155" y="109">Y8</text>
<text x="126.4" y="116.6">AB6</text>
<text x="126.4" y="119.1">AB7</text>
<text x="153.8" y="119.1">AA10</text>
<text x="154.4" y="116.6">Y10</text>
<text x="126.8" y="124.2">W5</text>
<text x="154.4" y="124.2">Y17</text>
<text x="126.5" y="126.7">AA4</text>
<text x="153.8" y="126.7">AA17</text>
<text x="127.1" y="167.4">T5</text>
<text x="126.9" y="172.5">C1</text>
<text x="126.9" y="177.5">D1</text>
</g>
</svg>
